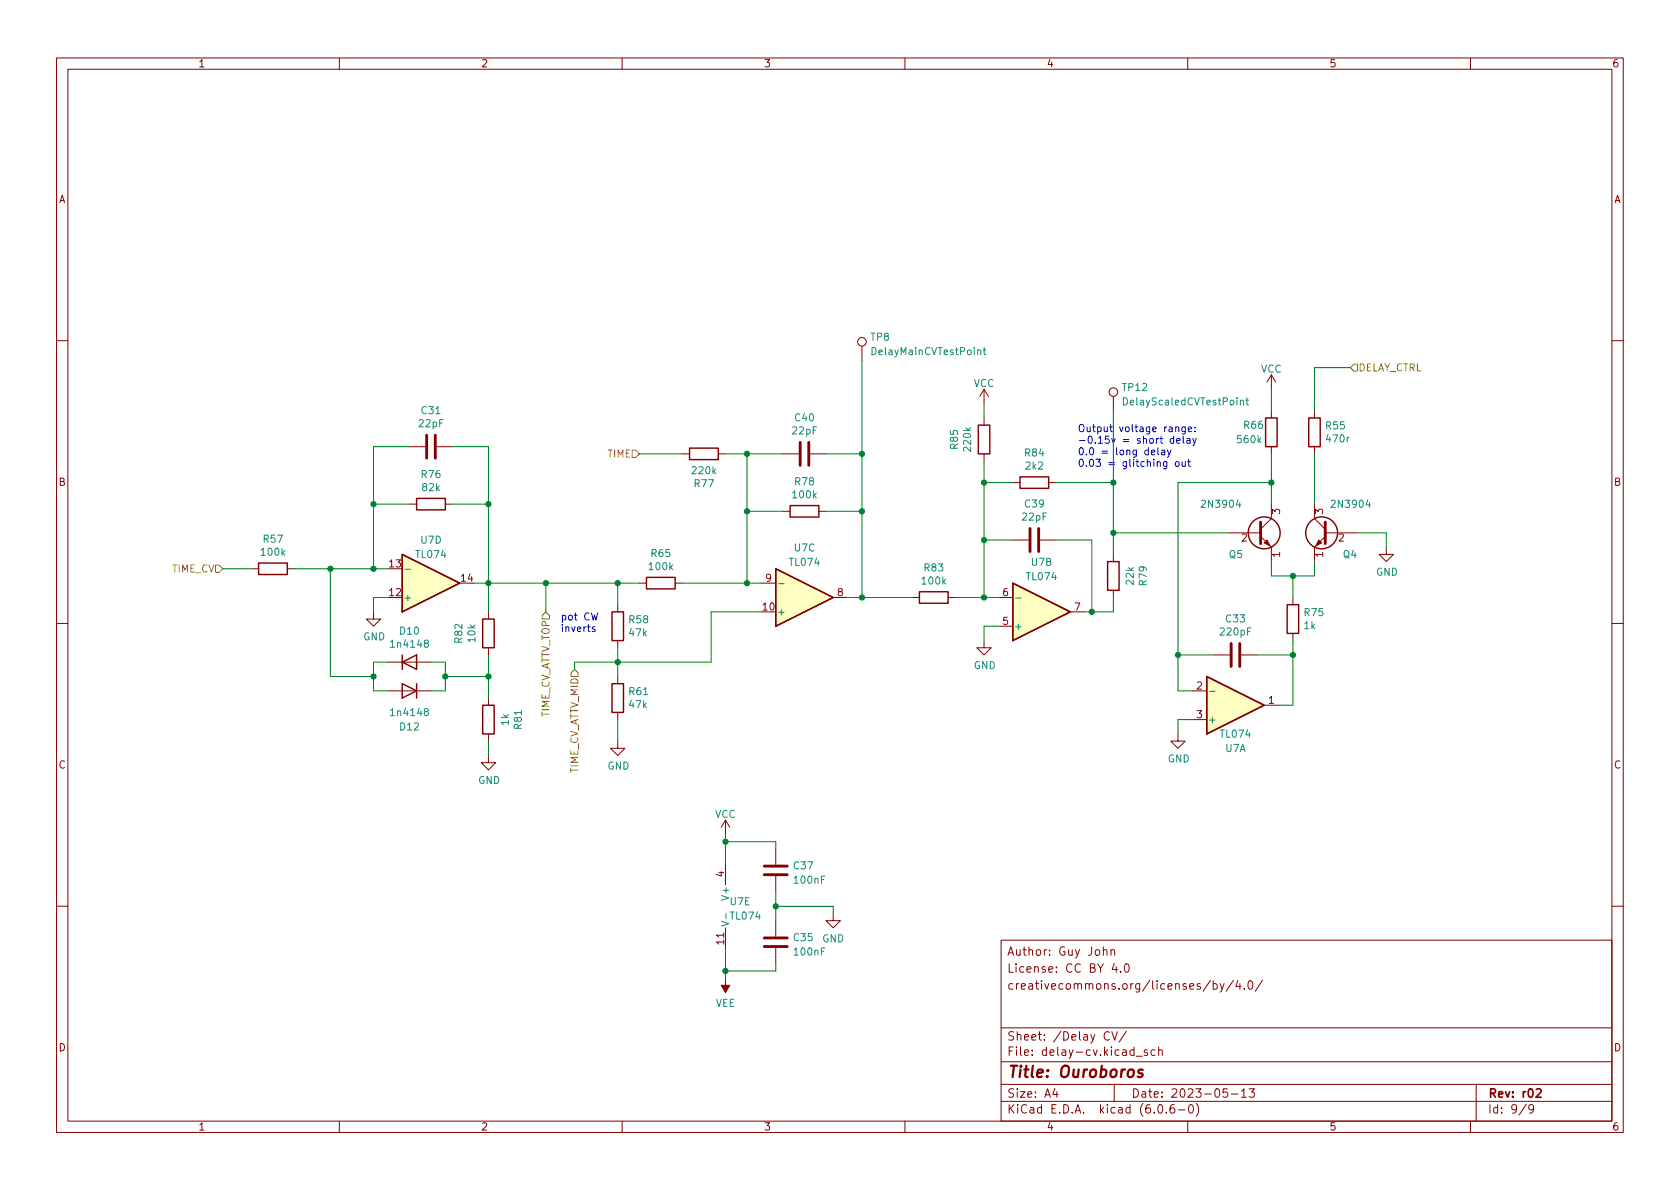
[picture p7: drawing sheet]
<svg xmlns="http://www.w3.org/2000/svg" width="297mm" height="210mm" viewBox="0 0 297 210" stroke-linecap="round" stroke-linejoin="round" font-family="sans-serif">
<g fill="none" stroke="#840000" stroke-width=".18">
<path d="M10 10.2h277v190.1h-277zM12 12.2h273v186.1h-273zM60 10.2v2M110 10.2v2M160 10.2v2M210 10.2v2M260 10.2v2M10 60.2h2M72.4 79h2.8M77.2 79h2.8M152.4 61.2v2.5M174 68.8v2.6"/>
<path d="M174 73.9v1.3M174 68.8l-.8 1.3M174 68.8l.8 1.3M196.8 70.1v2.5M224.8 66.3v2.5M224.8 72.6v1.3M224.8 79v1.3M224.8 66.3l-.8 1.3M224.8 66.3l.8 1.3M232.4 72.6v1.3M232.4 79v1.3M285 60.2h2"/>
<path d="M72.4 89.1h1.3M78.7 89.1h1.3M120.6 80.3h1.3M127 80.3h1.3M138.4 80.3h2.8M138.4 90.4h1.3M143.3 80.3h2.7M144.8 90.4h1.2M174 80.3v1.2M179.1 95.5h2.8M179.1 85.3h1.2M183.9 95.5h2.8"/>
<path d="M185.4 85.3h1.3M196.8 98v1.3M217.2 94.2h5.7M222.9 94.9l1.9 1.9v2.5M224.8 89.1v2.6l-1.9 1.9M232.4 89.1v2.6l1.9 1.9M234.3 94.9l-1.9 1.9v2.5M234.3 94.2h5.7M245.1 96.8v1.2h1.3l-1.3 1.3-1.3-1.3h1.3M10 110.2h2M44.4 100.6h1.3M50.8 100.6h1.3"/>
<path d="M66 108.2v1.3h1.3l-1.3 1.2-1.2-1.2h1.2M68.6 117.1h7.6M86.4 108.2v1.3M86.4 114.5v1.3M109.2 106.9v1.3M109.2 113.3v1.2M109.2 119.6v1.3M113 103.1h1.3M119.4 103.1h1.2M134.6 103.1h2.6M147.3 105.7h2.6M161.3 105.7h1.3"/>
<path d="M167.6 105.7h1.3M174 113.3v1.2h1.3l-1.3 1.3-1.3-1.3h1.3M176.5 105.7h2.6M176.5 110.7h2.6M189.2 108.2h2.6M196.8 104.4v1.3M214.6 115.8h2.8M219.5 115.8h2.7M228.6 105.7v1.2M228.6 112v1.3M285 110.2h2M68.6 122.2h7.6"/>
<path d="M86.4 133.6v1.3h1.2l-1.2 1.2-1.3-1.2h1.3M86.4 123.4v1.3M86.4 129.8v1.3M109.2 131.1v1.2h1.3l-1.3 1.3-1.3-1.3h1.3M109.2 126v1.2M208.3 129.8v1.3h1.2l-1.2 1.2-1.3-1.2h1.3M210.8 122.2h2.6M210.8 127.2h2.6M223.5 124.7h2.6M128.3 145v2.6M128.3 152.6v3.9M128.3 145l-.8 1.3"/>
<path d="M128.3 145l.7 1.3M137.2 150.1v2.8M137.2 154.9v2.8M10 160.2h2M128.3 164.1v3.8M128.3 173v2.5M137.2 162.8v2.8M137.2 167.6v2.8M147.3 161.5v1.3h1.3l-1.3 1.3-1.3-1.3h1.3M177 166.3h108v32h-108zM195.1 168.1l.2-.2 .3 .1 .1 .9M195.1 167.4v1.5"/>
<path d="M196.4 168.1l.2-.2 .4 .1 .1 .9M196.4 167.9v1M197 170.4l-.4 1h1M197.4 170.9v1M198.1 171.8v.1M198.9 170.6l.2-.2a.81 .81 0 0 1 .6 .7 .81 .81 0 0 1-.3 .8h-.1a.81 .81 0 0 1-.4-1.3zM214 173.4l-1.3 1.9M214.5 174l.4-.1 .3 .3v.4l-.1 .3h-.6M214.5 173.4v1.5M215.7 173.9l.4 1M216.4 173.9l-.5 1.4-.2 .1M218.1 173.4l-1.3 1.9"/>
<path d="M218.9 173.4l-.4 1h.9M219.2 173.9v1M220 174.8v.1M220.8 173.6l.2-.2a.81 .81 0 0 1 .6 .7 .81 .81 0 0 1-.3 .8h-.2a.81 .81 0 0 1-.3-1.3zM223.2 173.4l-1.3 1.9M285 160.2h2M60 198.3v2M110 198.3v2M160 198.3v2M177 194.8h108M177 191.8h108M177 187.8h108"/>
<path d="M177 181.8h108M186.5 192.5l-.4 1h1M186.9 193v1M196.1 182.6a.6 .6 0 0 0-.7 0 .6 .6 0 0 0-.2 .7 .56 .56 0 0 0 .3 .6 .56 .56 0 0 0 .6-.1M196.6 182.4l.5 1.5 .5-1.5M197 191.8v3M199.1 182.4l-1.2 1.9M200.9 186.8h1.1M202.9 185.7l-.4-.1-.2 .2 .1 .3 .5 .1v.4h-.6M204.2 185.7l-.4-.1-.3 .3v.4l.1 .3h.6M204.9 185.8l.2-.2 .3 .1 .1 .9M204.9 185.1v1.5"/>
<path d="M204.9 195.4l.2-.1a.81 .81 0 0 1 .6 .7 .81 .81 0 0 1-.3 .8h-.2a.81 .81 0 0 1-.6-.6 .81 .81 0 0 1 .3-.8zM206.2 196.7v.1M207.6 195.3a.59 .59 0 0 0-.7 .7v.5l.1 .3h.4l.2-.1 .1-.5-.1-.2-.5-.1-.2 .3M208.4 196.3h1.1M210 198.3v2M210.4 195.4l.1-.1a.81 .81 0 0 1 .6 .7 .81 .81 0 0 1-.3 .8h-.2a.81 .81 0 0 1-.5-.6 .81 .81 0 0 1 .3-.8zM211.5 195.1a1.72 1.72 0 0 1 0 2.3M217 192.5h-.7l-.1 .7 .2-.1 .5 .1 .2 .2-.1 .5-.2 .1-.6-.1M217.7 193.5h1.2M219.5 193l.4-.5v1.5M219.5 194h.9M220.9 192.5h.9l-.5 .6 .4 .1v.7l-.2 .1h-.4l-.2-.1"/>
<path d="M260 198.3v2M261 191.8v6.5M269.9 195.3l-1.3 1.9M271.2 196l-.3 .3h-.3l-.3-.3 .1-.6 .5-.1 .2 .2a.99 .99 0 0 1-.4 1.3h-.3"/>
<circle cx="152.4" cy="60.4" r=".76"/>
<circle cx="196.8" cy="69.3" r=".76"/>
</g>
<path d="M271.6 192.7l.6-.2 .2 .2 .1 .3-.9 1h.9" fill="none" stroke="#840000" stroke-width=".3"/>
<path d="M202 189.2a.49 .49 0 0 0-.7 .3v.2l.7 .2v.2l-.1 .3-.2 .1-.6-.1" fill="none" stroke="#840000" stroke-width=".4"/>
<g fill="none" stroke="#840000" stroke-width=".51">
<path d="M75.4 77v4M77 77v4M141.5 78.2v4.1M143 78.2v4.1M182.1 93.5v4M183.6 93.5v4M222.9 92.3v3.8M234.3 92.3v3.8M217.7 113.8v4.1M219.2 113.8v4.1M135.1 154.7h4.1M135.1 153.2h4.1"/>
<path d="M135.1 167.4h4.1M135.1 165.9h4.1"/>
</g>
<g fill="#840000" stroke="#840000" stroke-width=".18">
<path d="M223.5 96l.5-.5 .5 1z"/>
<path d="M127.5 174.2h1.5l-.7 1.3z"/>
<path d="M233.2 95.5l.5 .5-1 .5z"/>
</g>
<g fill="none" stroke="#840000" stroke-width=".25">
<path d="M121.9 79.2h5.1v2.1h-5.1zM173 75.2h2v5.1h-2zM223.8 73.9h2v5.1h-2zM231.4 73.9h2v5.1h-2zM45.7 99.6h5.1v2h-5.1zM71.1 98l10.2 5.1-10.2 5.1zM73.7 88.1h5v2.1h-5zM139.7 89.4h5.1v2h-5.1zM180.3 84.3h5.1v2.1h-5.1zM195.8 99.3h2.1v5.1h-2.1zM71.1 117.1l2.6-1.3v2.6zM71.1 115.8v2.6"/>
<path d="M85.3 109.5h2.1v5h-2.1zM108.2 108.2h2v5.1h-2zM114.3 102.1h5.1v2h-5.1zM137.2 100.6l10.1 5.1-10.1 5zM162.6 104.6h5v2.1h-5zM179.1 103.1l10.1 5.1-10.1 5.1zM213.4 119.6l10.1 5.1-10.1 5.1zM227.6 106.9h2v5.1h-2zM71.1 120.9l2.6 1.3-2.6 1.2zM73.7 120.9v2.5M85.3 124.7h2.1v5.1h-2.1zM108.2 120.9h2v5.1h-2z"/>
<circle cx="223.5" cy="94.2" r="2.82"/>
<circle cx="233.7" cy="94.2" r="2.82"/>
</g>
<g fill="#ffffc2" stroke="#ffffc2" stroke-width=".18">
<path d="M213.4 119.6l10.1 5.1-10.1 5.1z"/>
<path d="M137.2 100.6l10.1 5.1-10.1 5z"/>
<path d="M179.1 103.1l10.1 5.1-10.1 5.1z"/>
<path d="M71.1 98l10.2 5.1-10.2 5.1z"/>
</g>
<g fill="none" stroke="#008484" stroke-width=".18">
<path d="M172.9 62l.1-.1h.3l.1 .8M173.8 61.9h.5M174 61.5v1l.3 .2M198.6 70.3a.64 .64 0 0 1 .8 .7 .64 .64 0 0 1-.8 .6zM219.3 70.9l.2-.1h.3l.1 .8M220.3 70.8h.5M220.5 70.3v1.1l.3 .2M71.6 100.7h1M137.7 103.2h.9M179.6 105.7h.9M213.9 122.3h.9M127.6 162.9l1.2 .4-1.2 .5"/>
<path d="M128.4 161.5v1"/>
</g>
<path d="M111.8 79.6h.6l.6 .7-.6 .6h-.6zM238.8 65l.6-.6h.6v1.3h-.6zM38.1 99.9h.6l.7 .7-.7 .6h-.6zM96.5 108.2l.7 .6v.7h-1.3v-.7zM101.6 118.4l.6 .6v.6h-1.2v-.6z" fill="none" stroke="#848400" stroke-width=".18"/>
<g fill="none" stroke="#0000c2" stroke-width=".18">
<path d="M204.7 79.2v1.1l.2 .1M205.4 79.6h.5v.8M205.9 79.9h-.4l-.2 .2 .2 .3h.4M206.4 79.6l.3 .8M207 79.6l-.4 1.1-.2 .2M207.5 77.6l-.4-.1-.2 .3 .1 .5h.5M207.5 77.1v1.3M207.9 75.6l.2-.1 .3 .1v.7M208.1 78l.6-.2-.1-.2-.4-.1-.1 .2v.6h.5M209.2 77.1v1.1l.2 .2M209.6 75.5v1l-.3 .3-.3-.1M209.6 75.6l-.4-.1-.2 .2 .1 .6h.5"/>
<path d="M209.9 77.6h.5v.8M210.1 75.9l.6-.1v-.2l-.4-.1-.2 .2 .1 .6h.5M210.4 77.8l-.4 .1-.2 .2 .2 .3 .4-.1M210.9 77.5l.3 .9M211.3 76.2v.1M211.3 75.6v.1M211.5 77.5l-.4 1.2-.2 .1M203.6 80l.6-.1-.1-.3h-.3l-.2 .2v.6h.5M206.3 81.6v1.1l-.2 .2-.3-.1M206.3 81.7l-.4-.1-.2 .3 .1 .5h.5M207.9 81.7l.3-.1 .3 .3v.3l-.3 .3-.3-.1-.1-.2zM209 81.6l.1 .8 .3 .1 .2-.1"/>
<path d="M209.6 81.6v.9M210 81.6h.5M210.2 81.2v1.1l.3 .2M104.6 108.4l.3 1.2 .2-.9 .3 .9 .3-1.2M105.2 110.9l-.3-.1-.2 .2 .1 .2 .4 .1v.3h-.5"/>
</g>
<g fill="none" stroke="#008400" stroke-width=".18">
<path d="M72.4 79h-6.4v21.6M80 79h6.4v29.2M152.4 63.7v42M174 71.4v2.5M196.8 72.6v25.4M224.8 68.8v3.8M238.8 65h-6.4v7.6M66 89.1h6.4M80 89.1h6.4M113 80.3h7.6M128.3 80.3h10.1M132.1 80.3v22.8"/>
<path d="M132.1 90.4h6.3M146 80.3h6.4M146 90.4h6.4M174 85.3h5.1M174 81.5v24.2M174 95.5h5.1M186.7 85.3h10.1M186.7 95.5h6.3v12.7M196.8 94.2h20.4M224.8 85.3h-16.5v36.9h2.5M224.8 80.3v8.8M224.8 99.3v2.5h7.6v-2.5"/>
<path d="M232.4 80.3v8.8M240 94.2h5.1v2.6M39.4 100.6h5M52.1 100.6h16.5M58.4 100.6v19h7.6M68.6 105.7h-2.6v2.5M68.6 117.1h-2.6v5.1h2.6M76.2 117.1h2.5v5.1h-2.5M78.7 119.6h7.7M83.8 103.1h29.2M86.4 115.8v7.6M96.5 103.1v5.1"/>
<path d="M109.2 103.1v3.8M109.2 114.5v5.1M120.6 103.1h14M134.6 108.2h-8.9v8.9h-24.1v1.3M149.9 105.7h11.4M168.9 105.7h7.6M176.5 110.7h-2.5v2.6M196.8 105.7v2.5h-5M208.3 115.8h6.3M222.2 115.8h6.4M228.6 113.3v11.4h-2.5M228.6 101.8v3.9"/>
<path d="M86.4 131.1v2.5M109.2 127.2v3.9M210.8 127.2h-2.5v2.6M128.3 147.6v5M128.3 148.8h8.9v1.3M137.2 157.7v5.1M128.3 167.9v5.1M137.2 170.4v1.3h-8.9M137.2 160.3h10.1v1.2"/>
</g>
<g fill="#008400" stroke="#008400" stroke-width=".18">
<circle cx="132.1" cy="80.3" r=".46"/>
<circle cx="132.1" cy="90.4" r=".46"/>
<circle cx="152.4" cy="90.4" r=".46"/>
<circle cx="152.4" cy="80.3" r=".46"/>
<circle cx="132.1" cy="103.1" r=".46"/>
<circle cx="109.2" cy="103.1" r=".46"/>
<circle cx="228.6" cy="101.8" r=".46"/>
<circle cx="224.8" cy="85.3" r=".46"/>
<circle cx="196.8" cy="94.2" r=".46"/>
<circle cx="78.7" cy="119.6" r=".46"/>
<circle cx="66" cy="89.1" r=".46"/>
<circle cx="66" cy="119.6" r=".46"/>
<circle cx="66" cy="100.6" r=".46"/>
<circle cx="58.4" cy="100.6" r=".46"/>
<circle cx="86.4" cy="103.1" r=".46"/>
<circle cx="96.5" cy="103.1" r=".46"/>
<circle cx="86.4" cy="89.1" r=".46"/>
<circle cx="86.4" cy="119.6" r=".46"/>
<circle cx="174" cy="105.7" r=".46"/>
<circle cx="196.8" cy="85.3" r=".46"/>
<circle cx="174" cy="85.3" r=".46"/>
<circle cx="174" cy="95.5" r=".46"/>
<circle cx="152.4" cy="105.7" r=".46"/>
<circle cx="128.3" cy="148.8" r=".46"/>
<circle cx="109.2" cy="117.1" r=".46"/>
<circle cx="128.3" cy="171.7" r=".46"/>
<circle cx="137.2" cy="160.3" r=".46"/>
<circle cx="193" cy="108.2" r=".46"/>
<circle cx="208.3" cy="115.8" r=".46"/>
<circle cx="228.6" cy="115.8" r=".46"/>
</g>
<text font-size="2.8" fill="#840000" x="178" y="190.6">Title: Ouroboros</text>
<g font-size="2.1" fill="#840000">
<text x="178" y="172">License: CC BY 4.0</text>
<text x="178" y="169">Author: Guy John</text>
<text x="178" y="175">creativecommons.org/licenses/by/4.0/</text>
<text x="178" y="184">Sheet: /Delay CV/</text>
<text x="178" y="186.7">File: delay-cv.kicad_sch</text>
<text x="178" y="196.9">KiCad E.D.A. kicad (6.0.6-0)</text>
<text x="178" y="194.1">Size: A4</text>
<text x="200" y="194.1">Date: 2023-05-13</text>
<text x="263" y="194.1">Rev: r02</text>
<text x="263" y="196.9">Id: 9/9</text>
</g>
<g font-size="1.8" fill="#840000">
<text x="35" y="11.9">1</text>
<text x="85" y="11.9">2</text>
<text x="135" y="11.9">3</text>
<text x="185" y="11.9">4</text>
<text x="235" y="11.9">5</text>
<text x="285" y="11.9">6</text>
<text x="10.3" y="35.9">A</text>
<text x="285.3" y="35.9">A</text>
<text x="10.3" y="85.9">B</text>
<text x="285.3" y="85.9">B</text>
<text x="219.5" y="95.8">2</text>
<text x="226.3" y="90.9" transform="rotate(-90 226.3 90.9)">3</text>
<text x="233.9" y="90.9" transform="rotate(-90 233.9 90.9)">3</text>
<text x="236.7" y="95.8">2</text>
<text x="68.9" y="100.3">13</text>
<text x="226.3" y="98.5" transform="rotate(-90 226.3 98.5)">1</text>
<text x="233.9" y="98.5" transform="rotate(-90 233.9 98.5)">1</text>
<text x="68.9" y="105.4">12</text>
<text x="81.6" y="102.9">14</text>
<text x="134.9" y="107.9">10</text>
<text x="135.4" y="102.9">9</text>
<text x="148.1" y="105.4">8</text>
<text x="177.3" y="105.4">6</text>
<text x="190" y="107.9">7</text>
<text x="177.3" y="110.5">5</text>
<text x="211.6" y="121.9">2</text>
<text x="224.3" y="124.5">1</text>
<text x="211.6" y="127">3</text>
<text x="10.3" y="135.9">C</text>
<text x="285.3" y="135.9">C</text>
<text x="128" y="155" transform="rotate(-90 128 155)">4</text>
<text x="128" y="167" transform="rotate(-90 128 167)">11</text>
<text x="10.3" y="185.9">D</text>
<text x="285.3" y="185.9">D</text>
<text x="35" y="199.9">1</text>
<text x="85" y="199.9">2</text>
<text x="135" y="199.9">3</text>
<text x="185" y="199.9">4</text>
<text x="235" y="199.9">5</text>
<text x="285" y="199.9">6</text>
</g>
<g font-size="1.8" fill="#008484">
<text x="154" y="60.2">TP8</text>
<text x="154.5" y="62.8">DelayMainCVTestPoint</text>
<text x="222.9" y="65.9">VCC</text>
<text x="172.1" y="68.4">VCC</text>
<text x="198.5" y="69.1">TP12</text>
<text x="199.1" y="71.7">DelayScaledCVTestPoint</text>
<text x="74.1" y="75.5">22pF</text>
<text x="74.6" y="73.2">C31</text>
<text x="140.2" y="76.8">22pF</text>
<text x="140.6" y="74.5">C40</text>
<text x="220" y="75.8">R66</text>
<text x="234.5" y="75.9">R55</text>
<text x="122.5" y="83.8">220k</text>
<text x="169.4" y="79.3" transform="rotate(-90 169.4 79.3)">R85</text>
<text x="171.7" y="79.7" transform="rotate(-90 171.7 79.7)">220k</text>
<text x="181.3" y="80.7">R84</text>
<text x="181.4" y="83">2k2</text>
<text x="218.9" y="78.4">560k</text>
<text x="234.7" y="78.2">470r</text>
<text x="74.6" y="84.5">R76</text>
<text x="74.7" y="86.8">82k</text>
<text x="122.8" y="86.2">R77</text>
<text x="140.3" y="88.1">100k</text>
<text x="140.6" y="85.8">R78</text>
<text x="181.3" y="89.7">C39</text>
<text x="212.8" y="89.8">2N3904</text>
<text x="235.7" y="89.8">2N3904</text>
<text x="46.6" y="96">R57</text>
<text x="180.8" y="92">22pF</text>
<text x="46.3" y="98.3">100k</text>
<text x="73.6" y="98.7">TL074</text>
<text x="74.4" y="96.1">U7D</text>
<text x="114.9" y="100.8">100k</text>
<text x="115.2" y="98.5">R65</text>
<text x="139.7" y="100.1">TL074</text>
<text x="140.5" y="97.5">U7C</text>
<text x="163.5" y="101">R83</text>
<text x="182.4" y="100.1">U7B</text>
<text x="217.3" y="98.7">Q5</text>
<text x="237.5" y="98.7">Q4</text>
<text x="243.3" y="101.8">GND</text>
<text x="71.2" y="106.3">+</text>
<text x="163.1" y="103.3">100k</text>
<text x="181.6" y="102.6">TL074</text>
<text x="200.4" y="103.3" transform="rotate(-90 200.4 103.3)">22k</text>
<text x="202.7" y="103.5" transform="rotate(-90 202.7 103.5)">R79</text>
<text x="64.2" y="113.2">GND</text>
<text x="70.8" y="112.2">D10</text>
<text x="81.7" y="113.6" transform="rotate(-90 81.7 113.6)">R82</text>
<text x="84" y="113.5" transform="rotate(-90 84 113.5)">10k</text>
<text x="111.3" y="110.2">R58</text>
<text x="111.3" y="112.5">47k</text>
<text x="137.3" y="108.8">+</text>
<text x="179.2" y="111.4">+</text>
<text x="215.9" y="112.4">220pF</text>
<text x="216.8" y="110.1">C33</text>
<text x="230.6" y="111.2">1k</text>
<text x="230.7" y="108.9">R75</text>
<text x="69.4" y="114.5">1n4148</text>
<text x="172.2" y="118.3">GND</text>
<text x="111.3" y="122.9">R61</text>
<text x="111.3" y="125.2">47k</text>
<text x="69.4" y="126.6">1n4148</text>
<text x="70.8" y="129.2">D12</text>
<text x="89.9" y="128.2" transform="rotate(-90 89.9 128.2)">1k</text>
<text x="92.3" y="128.9" transform="rotate(-90 92.3 128.9)">R81</text>
<text x="213.5" y="127.9">+</text>
<text x="215.9" y="130.4">TL074</text>
<text x="107.4" y="136.1">GND</text>
<text x="206.4" y="134.8">GND</text>
<text x="216.7" y="133">U7A</text>
<text x="84.5" y="138.6">GND</text>
<text x="126.4" y="144.6">VCC</text>
<text x="140.4" y="153.7">C37</text>
<text x="128.9" y="158.8" transform="rotate(-90 128.9 158.8)">V+</text>
<text x="129.1" y="160.1">U7E</text>
<text x="140.5" y="156.3">100nF</text>
<text x="129.2" y="162.6">TL074</text>
<text x="140.4" y="166.4">C35</text>
<text x="145.4" y="166.6">GND</text>
<text x="140.5" y="169">100nF</text>
<text x="126.5" y="178">VEE</text>
</g>
<g font-size="1.8" fill="#848400">
<text x="240.1" y="65.7">DELAY_CTRL</text>
<text x="107.4" y="80.9">TIME</text>
<text x="30.3" y="101.2">TIME_CV</text>
<text x="97.2" y="127.5" transform="rotate(-90 97.2 127.5)">TIME_CV_ATTV_TOP</text>
<text x="102.2" y="137.2" transform="rotate(-90 102.2 137.2)">TIME_CV_ATTV_MID</text>
</g>
<g font-size="1.8" fill="#0000c2">
<text x="190.5" y="76.4">Output voltage range:</text>
<text x="190.5" y="78.4">-0.15v = short delay</text>
<text x="190.5" y="80.5">0.0 = long delay</text>
<text x="190.5" y="82.5">0.03 = glitching out</text>
<text x="99.1" y="109.7">pot CW</text>
<text x="99.1" y="111.7">inverts</text>
</g>
</svg>
